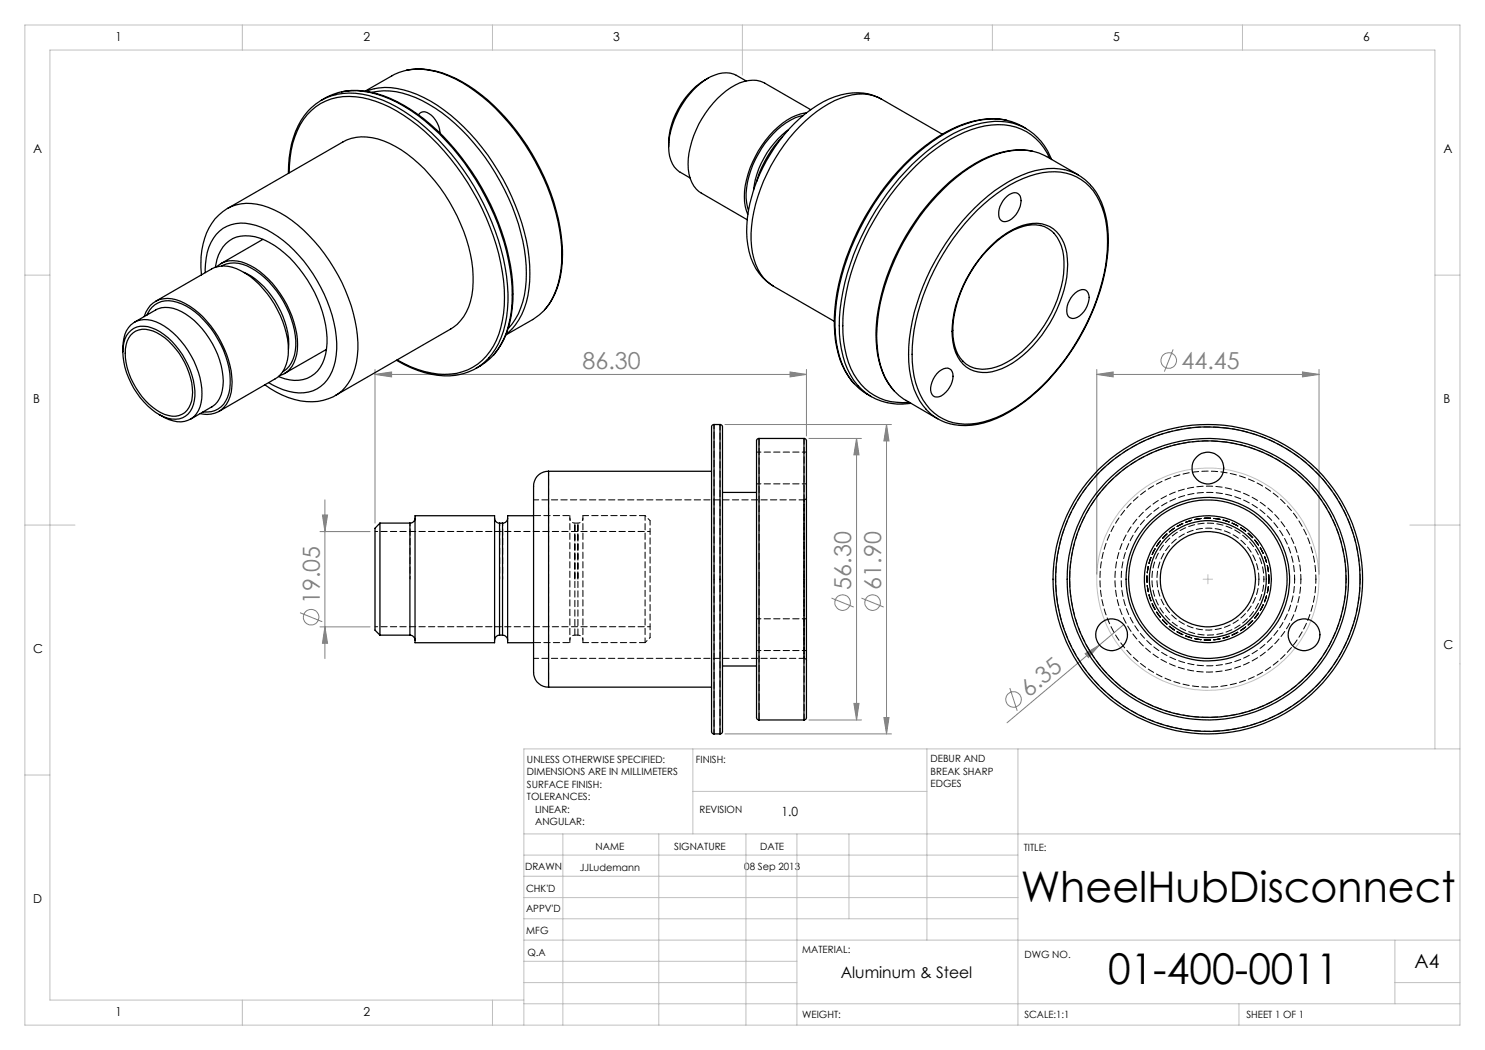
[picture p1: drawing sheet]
<svg xmlns="http://www.w3.org/2000/svg" width="297mm" height="210mm" viewBox="0 0 297 210" stroke-linecap="round" stroke-linejoin="round" font-family="sans-serif">
<g fill="none" stroke="#808080" stroke-width=".2">
<path d="M75 74.9l3.3-.5v1zM75 74.9h86.3M75 73.9v30.7M158 74.4l3.3 .5-3.3 .5zM161.3 73.9v13.3M219.4 74.9l3.2-.5v1zM219.4 73.9v41M219.4 74.9h44.4M234.6 69.9l-1.7 4.4M260.5 74.4l3.3 .5-3.3 .5zM263.8 73.9v41M65 100v31.7"/>
<path d="M145 84.9h33.3M161.8 87.7h10.5M171.3 87.7l.5 3.3h-1zM171.3 87.7v56.3M177.3 84.9v61.9M177.3 84.9l.5 3.3h-1zM64 106.3h10M64.5 103h1l-.5 3.3zM166.3 119.6l4.4 1.8M172.3 119.6l4.4 1.8M60 122.5l4.5 1.8M64 125.4h10"/>
<path d="M65 125.4l.5 3.2h-1zM202 137.6l1.4 4.6M217 130.7l2.9-1.7-2.2 2.5zM219.9 129l-18.5 15.6M224.8 124.9l-4.9 4.1M145 146.8h33.3M161.8 144h10.5M170.8 140.7h1l-.5 3.3zM176.8 143.5h1l-.5 3.3z"/>
<circle cx="233.7" cy="72.1" r="1.56"/>
<circle cx="62.2" cy="123.4" r="1.55"/>
<circle cx="168.5" cy="120.5" r="1.55"/>
<circle cx="174.5" cy="120.5" r="1.55"/>
<circle cx="202.7" cy="139.9" r="1.57"/>
</g>
<g fill="none" stroke="#c0c0c0" stroke-width=".2">
<path d="M5 5h287v200h-287zM48.5 5v5M98.5 5v5M148.5 5v10M198.5 5v5M248.5 5v5M5 55h5M287 55h5M5 105h10M240.6 115.8h2M241.6 114.9v1.9M282 105h10"/>
<path d="M5 155h5M138.6 158.3h46.8M138.6 149.8v17M185.4 149.8v38.2M203.6 149.8v55.2M287 149.8v-139.8h-277v190h94.8M292 149.8h-187.2v55.2M104.8 166.8h187.2M104.8 179.5h98.8M104.8 175.3h98.8M104.8 171h98.8M112.6 166.8v38.2"/>
<path d="M131.8 166.8v38.2M149.2 166.8v38.2M159.4 166.8v38.2M169.8 166.8v17M104.8 183.8h98.8M104.8 196.5h54.6M104.8 192.3h54.6M104.8 188h187.2M279 196.5h13M279 188v12.8M48.5 200v5M98.5 200v5"/>
<path d="M104.8 200.8h187.2M247.8 200.8v4.2"/>
<circle cx="241.6" cy="115.8" r="22.2"/>
</g>
<g fill="#808080">
<path d="M217 130.7l2.9-1.7-2.2 2.5z"/>
<path d="M219.4 74.9l3.2-.5v1zM260.5 74.4l3.3 .5-3.3 .5z"/>
<path d="M75 74.9l3.3-.5v1zM158 74.4l3.3 .5-3.3 .5z"/>
<path d="M170.8 140.7h1l-.5 3.3zM171.3 87.7l.5 3.3h-1z"/>
<path d="M177.3 84.9l.5 3.3h-1zM176.8 143.5h1l-.5 3.3zM64.5 103h1l-.5 3.3zM65 125.4l.5 3.2h-1z"/>
</g>
<g fill="none" stroke="#000" stroke-width=".25">
<path d="M68.4 18.4a17.5 17.5 0 0 1 12.4 2.7 46.1 46.1 0 0 1 17.4 19.9 42.2 42.2 0 0 1 4.4 19.1 18 18 0 0 1-3.8 10.9M73 18.2l5.4-3a11.8 11.8 0 0 1 10-.5 33.3 33.3 0 0 1 14.4 11.2 43.5 43.5 0 0 1 9.6 25.1 16 16 0 0 1-3.7 11.2l-2.2 1.7-5.3 3.1M73.2 18.2a12.1 12.1 0 0 1 8.8 .2 32.3 32.3 0 0 1 14.4 11.1 44.6 44.6 0 0 1 9.5 23.6 18 18 0 0 1-2.8 11.9l-1.8 1.8M74.4 18.5a14.2 14.2 0 0 1 10 1.6 38.8 38.8 0 0 1 15.6 16.2 38.5 38.5 0 0 1 5.2 19.9 15.1 15.1 0 0 1-3.5 9.4M81.4 14a17 17 0 0 1 12.3 3.1 44.2 44.2 0 0 1 17.1 23.3 31 31 0 0 1 1.3 14.7 14.1 14.1 0 0 1-3.1 6.8M141.6 15.6a15.7 15.7 0 0 0-7.9 13.7M149.2 16.2a6.4 6.4 0 0 0-4.6-1.6 12.4 12.4 0 0 0-8.1 6.2 15.1 15.1 0 0 0-2.6 10.4 4.6 4.6 0 0 0 2.2 3.3l1.9 1.1M176.3 19.8a11.4 11.4 0 0 0-10.5 0 29.8 29.8 0 0 0-13.9 15.1 25.2 25.2 0 0 0-2.1 15.5 10.7 10.7 0 0 0 4.9 6.8M176.3 19.8a9.2 9.2 0 0 0-8.2-.2 28.2 28.2 0 0 0-13.1 12.1 29.7 29.7 0 0 0-4.7 17.6 10 10 0 0 0 4.4 7.9l12.2 7.1M176.3 19.8l12.2 7M57.8 34.6a18.1 18.1 0 0 1 3.7-11.7 11.2 11.2 0 0 1 11-3.4 29.2 29.2 0 0 1 15.1 9.3 49.5 49.5 0 0 1 13.1 27.4 22.4 22.4 0 0 1-2 13 11 11 0 0 1-12.4 5.4 20.7 20.7 0 0 1-6.9-2.6M61.6 22.2a17.1 17.1 0 0 0-3.9 11v1.4"/>
<path d="M61.7 22.1a11.9 11.9 0 0 1 12.1-3 31.7 31.7 0 0 1 15.2 10.2 49.8 49.8 0 0 1 12.5 27.7 21.4 21.4 0 0 1-2.4 12.8 10.7 10.7 0 0 1-7.1 5.1M64.2 20.1a12.5 12.5 0 0 1 11.1-1.3 32 32 0 0 1 13.9 9.3 50.4 50.4 0 0 1 13.1 27.6 21.5 21.5 0 0 1-2.7 14.2l-1.6 1.8-1.8 1.4-1 .6M83.7 23a1.34 1.34 0 0 1 2.1-.3 5 5 0 0 1 2.2 3.9M156.5 27.4a21.6 21.6 0 0 0-5.2 8.9M157.7 26a17.6 17.6 0 0 0-7 12.1M160.7 23.1a13.1 13.1 0 0 0-7.7 5.5 18.6 18.6 0 0 0-3.8 11l.5 2.4M161.3 22.6a12.7 12.7 0 0 0-8.2 5.5 18.9 18.9 0 0 0-4.2 12.2l.1 1 .5 1.6M162.1 21.9l-9.1-5.3a6 6 0 0 0-5.9 .4 19.7 19.7 0 0 0-9.5 15.8 6.4 6.4 0 0 0 2.7 5.8l9.1 5.3M201 39.7a2.41 2.41 0 0 1 2.5-1 2.24 2.24 0 0 1 .5 2.6 4.2 4.2 0 0 1-3 3 1.4 1.4 0 0 1-1.3-1.8 4.6 4.6 0 0 1 1.3-2.8zM201.2 24a18 18 0 0 0-12.3 2.6 46.8 46.8 0 0 0-19 23.3 35.4 35.4 0 0 0-2.6 19.5 15.3 15.3 0 0 0 3.4 7.3M205.2 25.7a12.9 12.9 0 0 0-11.7-1 34.2 34.2 0 0 0-15.1 11.3 48.2 48.2 0 0 0-11.4 27.8 19.7 19.7 0 0 0 3.2 12.2l.8 .9a11.7 11.7 0 0 0 3.3 2.4M206.3 30.2a16 16 0 0 0-11.3 2.5 42.3 42.3 0 0 0-16.4 19.4 34.5 34.5 0 0 0-3.1 18.8 14.2 14.2 0 0 0 3.3 7.2"/>
<path d="M207.8 27.9a11.4 11.4 0 0 0-11.4-3.3 30.4 30.4 0 0 0-15.3 9.7 50.4 50.4 0 0 0-13.1 27.5 21.5 21.5 0 0 0 2.7 14.2 10.9 10.9 0 0 0 6.7 4.5M207.9 27.9a11.8 11.8 0 0 1 2.4 4M210 31.7a11.1 11.1 0 0 0-13-6.5 29 29 0 0 0-15.1 9.3 48.7 48.7 0 0 0-13.3 29 21.3 21.3 0 0 0 2.2 11.4 10.9 10.9 0 0 0 11 5.6M215.7 35l-6.4-3.7a11.8 11.8 0 0 0-10-.4 34.4 34.4 0 0 0-15.5 12.7 43.2 43.2 0 0 0-8.5 23.6 16.3 16.3 0 0 0 3.5 11l1.9 1.6 6.8 4M218.1 37a10.7 10.7 0 0 0-11.1-2.9 30.3 30.3 0 0 0-14.6 10.2 45.1 45.1 0 0 0-10.6 25 19.5 19.5 0 0 0 2.1 10.9 9.9 9.9 0 0 0 6.5 4.6M218.2 37.1a16.2 16.2 0 0 1 3.5 11.4 43 43 0 0 1-8.9 23.8 33.6 33.6 0 0 1-14.8 11.9 14.1 14.1 0 0 1-7.5 .7M41.1 54.5a10.6 10.6 0 0 1 2.8-8.3 7.4 7.4 0 0 1 7.3-1.1 22.7 22.7 0 0 1 11.4 9.6 26.1 26.1 0 0 1 4.6 16.3 8.2 8.2 0 0 1-4.6 7.2 10.3 10.3 0 0 1-8.8-1.7M43.1 53.4a6.5 6.5 0 0 1 5.1-6.2 10.5 10.5 0 0 1 7.8 2.7 24.8 24.8 0 0 1 9.4 18.8 7.4 7.4 0 0 1-3.9 7 7.4 7.4 0 0 1-5.8-.4M43.3 53.4a5.2 5.2 0 0 1 5.9-.7 18.4 18.4 0 0 1 9.6 11.7 11 11 0 0 1-.4 8.9 4.1 4.1 0 0 1-2.5 1.8M44.3 53.2a5.9 5.9 0 0 1 6 .4 18.8 18.8 0 0 1 8.9 15.6 5.7 5.7 0 0 1-2.6 5.1M45.5 41.7a11.1 11.1 0 0 0-5.1 8.4l-.2 2.7 .1 2.2M45.5 41.7l23.1-13.3a9.7 9.7 0 0 1 9.3 .3 30.5 30.5 0 0 1 13.5 14.5 27.2 27.2 0 0 1 3 15.9 9.3 9.3 0 0 1-4.2 6.7l-23.1 13.3a11.4 11.4 0 0 1-10.7-.1l-3.4-2"/>
<path d="M45.5 41.7a9.8 9.8 0 0 1 9.3 .3 28.9 28.9 0 0 1 12 11.6 29.7 29.7 0 0 1 4.7 17.6 9.9 9.9 0 0 1-4.4 7.9M48.8 54.5a16.7 16.7 0 0 1 8.5 11 11.4 11.4 0 0 1 .4 4.4M52.6 47.9l-8.4 4.8M195.4 42.1a25.7 25.7 0 0 1 13.1-7.6 10.1 10.1 0 0 1 11.9 6.9 25.6 25.6 0 0 1 0 15.1 44.4 44.4 0 0 1-17.1 24.8 17.9 17.9 0 0 1-11.5 3.4 10 10 0 0 1-8.2-6.9 25.7 25.7 0 0 1 0-15.2 46.5 46.5 0 0 1 11.8-20.5zM197.4 49.9a15.4 15.4 0 0 1 9.1-5.2 6.1 6.1 0 0 1 6.6 4.9 18.8 18.8 0 0 1-1.8 12.4 23.3 23.3 0 0 1-10.9 11.7 7 7 0 0 1-7.8-.9 9.8 9.8 0 0 1-2.1-7.8 26.3 26.3 0 0 1 6.9-15.1zM208.1 45.1a6.5 6.5 0 0 1 4.6 6.1 21.8 21.8 0 0 1-3.8 13.8 19.6 19.6 0 0 1-9.6 8.4 6.1 6.1 0 0 1-6.8-1.2M208.1 45.1a10.1 10.1 0 0 0-8.2 2.7 25 25 0 0 0-9.3 18.5 8.2 8.2 0 0 0 2 6M214.6 59a2.41 2.41 0 0 1 2.5-1 2.17 2.17 0 0 1 .5 2.6 4.1 4.1 0 0 1-3 3.1 1.4 1.4 0 0 1-1.2-1.9 4.6 4.6 0 0 1 1.2-2.8zM24.6 70.4v-.8a5.8 5.8 0 0 1 2.1-5.1 5.7 5.7 0 0 1 6.2 .8 17.3 17.3 0 0 1 7.5 14.4 4.6 4.6 0 0 1-4.2 4.7 8.1 8.1 0 0 1-4.4-1.5M25.7 66.6a4.2 4.2 0 0 1 5.5-.7 15.5 15.5 0 0 1 7.8 13.3 4.3 4.3 0 0 1-3.9 4.6 8.9 8.9 0 0 1-6.3-3.4 15.4 15.4 0 0 1-4.2-10.9 5 5 0 0 1 1.1-2.9zM26.1 67a3.8 3.8 0 0 1 4.5-.8 14.4 14.4 0 0 1 7.9 12.2 4.4 4.4 0 0 1-2.7 4.7 6.6 6.6 0 0 1-6-2.2 14.5 14.5 0 0 1-4.7-11.1 4.9 4.9 0 0 1 1-2.8zM26.9 64.4l4.2-2.4a5.2 5.2 0 0 1 5.2 .3 17 17 0 0 1 8.3 14.9 5.1 5.1 0 0 1-2.2 4.2"/>
<path d="M28.9 63.3a4.8 4.8 0 0 1 6.3-3.4 17 17 0 0 1 9.6 9.7 14.3 14.3 0 0 1 1.2 9.7 4.7 4.7 0 0 1-6 3.4M29.4 63a4.5 4.5 0 0 1 6.1-2.5 15.9 15.9 0 0 1 8.7 8.5 13.7 13.7 0 0 1 1.3 10.5 4.4 4.4 0 0 1-4.9 2.9M31.1 60.3l11.2-6.5a5.9 5.9 0 0 1 5.9 .4 19.5 19.5 0 0 1 9.1 12.4 9.9 9.9 0 0 1-.7 7.8l-1.1 1.1-11.7 6.8M65.3 69.9l-8.4 4.8M79.3 72.1a18.4 18.4 0 0 0 12.6 2.8M187.4 74.7a2.3 2.3 0 0 1 2.5-.9 2.04 2.04 0 0 1 .5 2.5 4.7 4.7 0 0 1-2.6 3.1 1.27 1.27 0 0 1-1.7-1.3l.3-1.7zM42.3 81.4l-4.2 2.4M42.3 81.4h.1M109.7 94.3a3.2 3.2 0 0 0-3 3.9v28.8a58 58 0 0 0 .2 8.5 2.99 2.99 0 0 0 2.8 1.9M109.7 94.3v43.1M109.7 94.3h32.6M142.8 84.9l-.3 .1-.2 .3v61.1l.2 .3 .3 .1"/>
<path d="M142.8 84.9v61.9M142.8 84.9h1.2M144 84.9h.1a.75 .75 0 0 1 .4 1.1v60.4l-.2 .3-.3 .1M144 84.9v61.9M144.5 98.5h6.8M151.8 87.7h-.1a.77 .77 0 0 0-.4 1v54.9l.1 .3 .4 .1M151.8 87.7v56.3M151.8 87.7h9M160.8 87.7h.1a.77 .77 0 0 1 .4 1v54.9l-.2 .3-.3 .1M160.8 87.7v56.3M177.6 80.6a12.5 12.5 0 0 0 4.6 .1M76 104.6v22.4"/>
<path d="M76 104.6l-1 1v20.4l1 1M76 104.6h6M82 104.6v22.4M83 103.6a1.02 1.02 0 0 1-1 1M83 103.1h15.9v25.4h-15.9zM98.9 103.6a.96 .96 0 0 0 1 1M99.9 104.6v22.4M99.9 104.6h.6M100.5 104.6v22.4M101.5 103.6a1.02 1.02 0 0 1-1 1M106.7 103.1h-5.2v25.4h5.2M76 127h6"/>
<path d="M82 127a1.09 1.09 0 0 1 1 1M99.9 127a1.02 1.02 0 0 0-1 1M99.9 127h.6M100.5 127a1.09 1.09 0 0 1 1 1M109.7 137.4h32.6M144.5 133.2h6.8M142.8 146.8h1.2M151.8 144h9"/>
<circle cx="241.6" cy="93.6" r="3.2"/>
<circle cx="241.6" cy="115.8" r="30.5"/>
<circle cx="241.6" cy="115.8" r="15.9"/>
<circle cx="241.6" cy="115.8" r="31"/>
<circle cx="241.6" cy="115.8" r="16.4"/>
<circle cx="241.6" cy="115.8" r="11.7"/>
<circle cx="241.6" cy="115.8" r="28.1"/>
<circle cx="241.6" cy="115.8" r="27.6"/>
<circle cx="241.6" cy="115.9" r="12.7"/>
<circle cx="241.6" cy="115.8" r="9.5"/>
<circle cx="222.3" cy="126.9" r="3.2"/>
<circle cx="260.8" cy="126.9" r="3.2"/>
</g>
<path d="M160.8 100h-54.1M109.7 115.8v-21.6M114 103.1v25.4M116.6 103.1v25.4M129 103.1v25.4M260.2 115.8a18.6 18.6 0 0 0-27.6-16.3 18.6 18.6 0 0 0-1 32 18.6 18.6 0 0 0 28.5-14.4l.1-1.3M106.7 131.7h54.1M109.7 137.4v-21.6" fill="none" stroke="#000" stroke-width=".2" stroke-dasharray="1.3 .6" stroke-dashoffset=".3"/>
<g fill="none" stroke="#000" stroke-width=".2" stroke-dasharray="1.3 .6" stroke-dashoffset=".4">
<path d="M151.3 96.8h10M161.3 99.5l-.1 .3-.4 .2M161.3 90.4h-10M130 104.1v23.4M142.8 115.8v-30.9M160.8 115.8v15.9v-31.7v15.8M253.8 115.8a12.2 12.2 0 0 0-18-10.7 12.2 12.2 0 0 0-.9 20.9 12.2 12.2 0 0 0 18.8-9.2l.1-1M258.9 115.8a17.3 17.3 0 0 0-25.6-15.2 17.3 17.3 0 0 0-1.1 29.8 17.3 17.3 0 0 0 26.7-13.4v-1.2M263.2 115.8a21.6 21.6 0 0 0-32-18.9 21.6 21.6 0 0 0-1.2 37.2 21.6 21.6 0 0 0 33.1-16.9l.1-1.4M151.3 130.1h10M160.8 131.7l.4 .1 .1 .4M161.3 123.8h-10"/>
<path d="M142.8 146.8v-31"/>
</g>
<path d="M114 103.1h-7.3M151.8 115.8v-28.1M106.7 128.5h7.3M151.8 144v-28.2" fill="none" stroke="#000" stroke-width=".2" stroke-dasharray="1.3 .6" stroke-dashoffset="-.1"/>
<path d="M130 104.1l-1-1M252.8 115.8a11.2 11.2 0 0 0-16.5-9.8 11.2 11.2 0 0 0-.9 19.2 11.2 11.2 0 0 0 17.3-8.4l.1-1M129 128.5l1-1" fill="none" stroke="#000" stroke-width=".2" stroke-dasharray="1.3 .6" stroke-dashoffset=".7"/>
<path d="M160.8 87.7v56.3M129 103.1h-12.4M116.6 128.5h12.4" fill="none" stroke="#000" stroke-width=".2" stroke-dasharray="1.3 .6" stroke-dashoffset=".1"/>
<path d="M82 115.8v-11.2M99.9 115.8v-11.2M100.5 115.8v-11.2M115 104.6a1 1 0 0 1-1-1M116.6 103.6a1 1 0 0 1-1 1M130 106.3h-55M75 125.3h55M114 128a1 1 0 0 1 1-1M115.6 127a1 1 0 0 1 1 1" fill="none" stroke="#000" stroke-width=".2" stroke-dasharray="1.3 .6" stroke-dashoffset=".8"/>
<path d="M115 115.8v-11.2v22.4M115.6 104.6h-.6M115.6 115.8v-11.2v22.4M251.8 115.8a10.2 10.2 0 0 0-15-9 10.2 10.2 0 0 0-.8 17.5 10.2 10.2 0 0 0 15.7-7.6l.1-.9M115 127h.6" fill="none" stroke="#000" stroke-width=".2" stroke-dasharray="1.3 .6"/>
<path d="M144 84.9v61.9M272 115.8a30.5 30.5 0 0 1-45.2 26.7 30.5 30.5 0 0 1-1.4-52.5 30.5 30.5 0 0 1 46.6 24.2v1.6" fill="none" stroke="#000" stroke-width=".2" stroke-dasharray="1.3 .6" stroke-dashoffset=".2"/>
<path d="M269.2 115.8a27.7 27.7 0 0 1-41 24.2 27.7 27.7 0 0 1-1.3-47.6 27.7 27.7 0 0 1 42.3 21.9v1.5" fill="none" stroke="#000" stroke-width=".2" stroke-dasharray="1.3 .6" stroke-dashoffset=".5"/>
<g font-size="8.5">
<text x="204.1" y="180.3">WheelHubDisconnect</text>
<text x="221.6" y="196.7">01-400-0011</text>
</g>
<g font-size="4.7" fill="#808080">
<text x="116.5" y="73.9">86.30</text>
<text x="236.3" y="73.8">44.45</text>
<text x="170.2" y="117.9" transform="rotate(-90 170.2 117.9)">56.30</text>
<text x="176.2" y="117.9" transform="rotate(-90 176.2 117.9)">61.90</text>
<text x="63.9" y="120.9" transform="rotate(-90 63.9 120.9)">19.05</text>
<text x="205.8" y="139.5" transform="rotate(-40 205.8 139.5)">6.35</text>
</g>
<text font-size="3.9" x="282.9" y="193.6">A4</text>
<text font-size="3.2" x="168.1" y="195.7">Aluminum &amp; Steel</text>
<g font-size="2.5">
<text x="23.1" y="8.2">1</text>
<text x="72.7" y="8.2">2</text>
<text x="122.7" y="8.2">3</text>
<text x="172.7" y="8.2">4</text>
<text x="222.7" y="8.2">5</text>
<text x="272.7" y="8.2">6</text>
<text x="6.7" y="30.7">A</text>
<text x="288.7" y="30.7">A</text>
<text x="6.7" y="80.7">B</text>
<text x="288.7" y="80.7">B</text>
<text x="6.7" y="130.7">C</text>
<text x="288.7" y="129.7">C</text>
<text x="156.3" y="163.2">1.0</text>
<text x="6.7" y="180.7">D</text>
<text x="23.1" y="203.2">1</text>
<text x="72.7" y="203.2">2</text>
</g>
<g font-size="2">
<text x="105.4" y="152.6">UNLESS OTHERWISE SPECIFIED:</text>
<text x="105.4" y="155.1">DIMENSIONS ARE IN MILLIMETERS</text>
<text x="139.2" y="152.6">FINISH:</text>
<text x="186.1" y="152.5">DEBUR AND</text>
<text x="186.1" y="155">BREAK SHARP</text>
<text x="105.4" y="157.6">SURFACE FINISH:</text>
<text x="105.4" y="160.1">TOLERANCES:</text>
<text x="186.1" y="157.5">EDGES</text>
<text x="107" y="162.6">LINEAR:</text>
<text x="107" y="165.1">ANGULAR:</text>
<text x="139.9" y="162.6">REVISION</text>
<text x="119.1" y="170">NAME</text>
<text x="134.8" y="169.9">SIGNATURE</text>
<text x="148.9" y="173.9">08 Sep 2013</text>
<text x="152" y="169.9">DATE</text>
<text x="204.8" y="170.2">TITLE:</text>
<text x="105" y="174.1">DRAWN</text>
<text x="105.2" y="178.3">CHK'D</text>
<text x="115.9" y="174.1">JJLudemann</text>
<text x="105.2" y="182.4">APPV'D</text>
<text x="105.3" y="186.8">MFG</text>
<text x="105.5" y="191.1">Q.A</text>
<text x="160.5" y="190.5">MATERIAL:</text>
<text x="204.9" y="191.6">DWG NO.</text>
<text x="160.4" y="203.5">WEIGHT:</text>
<text x="204.9" y="203.6">SCALE:1:1</text>
<text x="249.3" y="203.6">SHEET 1 OF 1</text>
</g>
</svg>
